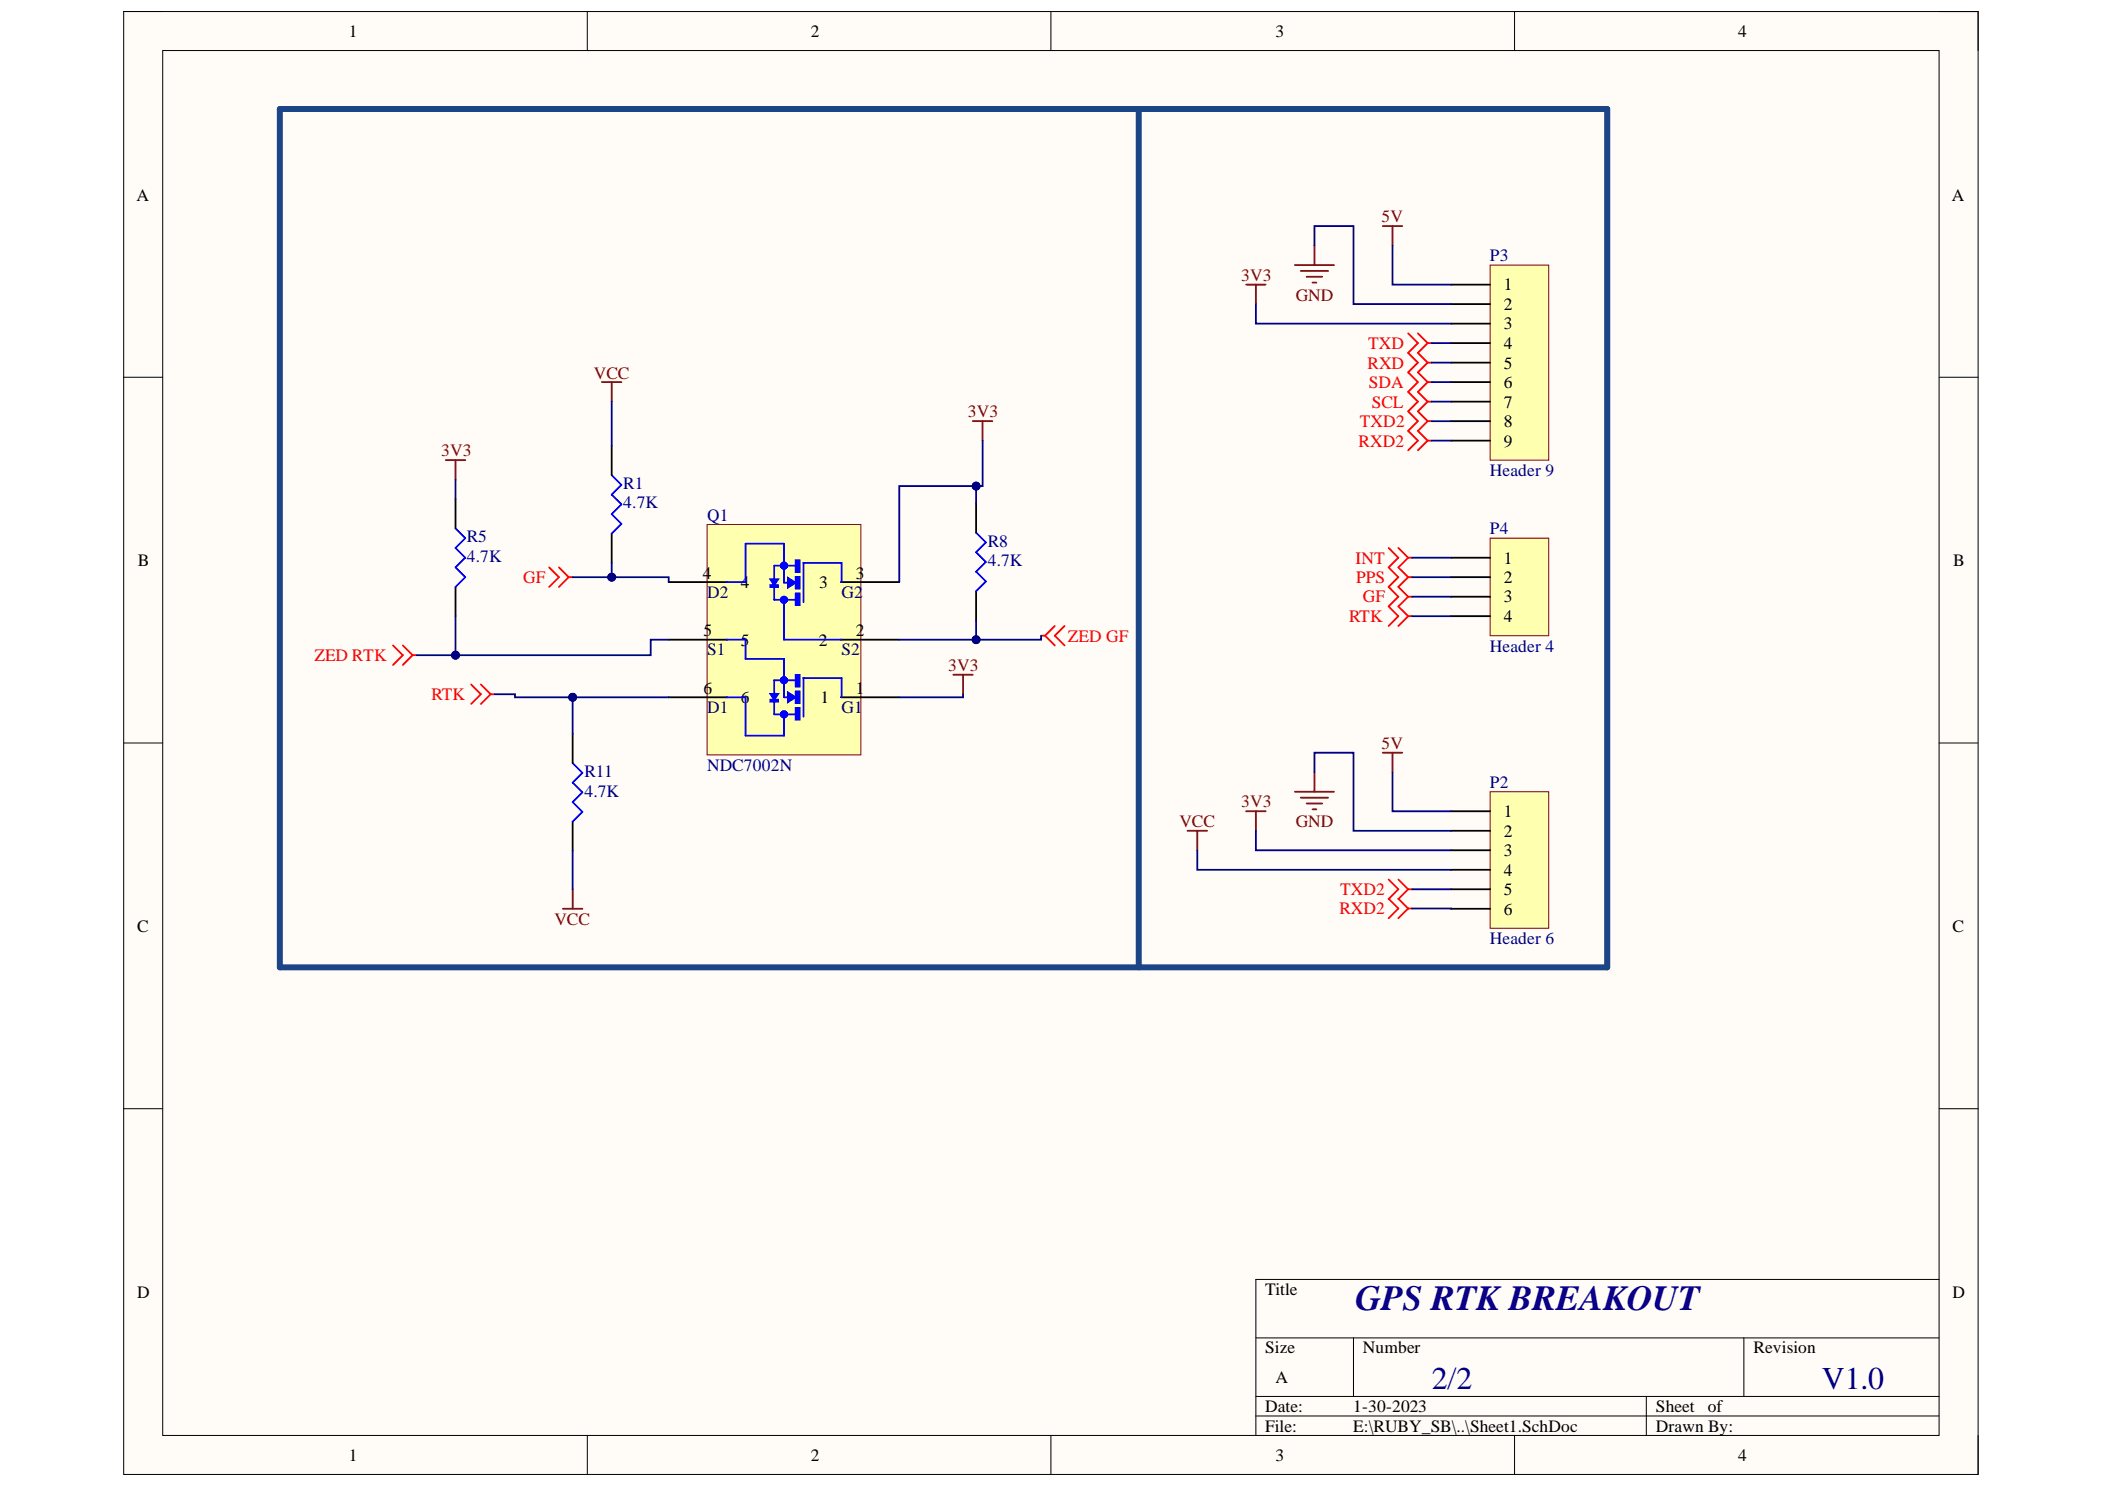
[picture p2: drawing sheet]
<svg xmlns="http://www.w3.org/2000/svg" width="297mm" height="210mm" viewBox="0 0 297 210" stroke-linecap="round" stroke-linejoin="round" font-family="sans-serif">
<path d="M17.5 1.6h261.6v206.4h-261.6z" fill-rule="evenodd" fill="#fffcf8"/>
<path d="M17.5 1.6h261.6v206.4h-261.6z" fill="none" stroke="#000" stroke-width=".14"/>
<path d="M23 7.1h250.6v195.4h-250.6z" fill-rule="evenodd" fill="#fffcf8"/>
<g fill="none" stroke="#000" stroke-width=".14">
<path d="M17.4 1.6h5.6M23 7.1h250.6v195.4h-250.6zM82.9 1.6v5.5M148.3 1.6v5.5M213.7 1.6v5.5M273.6 1.6h5.5v5.5M17.4 53.2h5.6M273.6 53.2h5.5M17.4 104.8h5.6M273.6 104.8h5.5M17.4 156.4h5.6M273.6 156.4h5.5"/>
<path d="M177.2 188.7h96.4M177.2 197h96.4M177.2 199.7h96.4M191 188.7v8.3M232.3 197v5.5M246.1 188.7v8.3M273.6 180.5h-96.4v22M82.9 202.5v5.5M148.3 202.5v5.5M213.7 202.5v5.5M279.1 202.5v5.5"/>
</g>
<path d="M55.5 91.1l1.3 1.3-1.3 1.4M56.8 91.1l1.4 1.3M58.2 92.4l-1.4 1.4M58.2 92.4h.6M146.9 89.7h.6M147.5 89.7l1.3 1.4M148.8 88.3l-1.3 1.4M150.2 88.3l-1.4 1.4 1.4 1.4" fill="none" stroke="#f00" stroke-width=".25"/>
<path d="M99.8 74h21.7v32.5h-21.7z" fill-rule="evenodd" fill="#ffffb0"/>
<path d="M99.8 74h21.7v32.5h-21.7z" fill="none" stroke="#800000" stroke-width=".14"/>
<path d="M112.3 99.9h.5v1.6h-.5z" fill-rule="evenodd" fill="#00f"/>
<path d="M112.3 99.9h.5v1.6h-.5z" fill="none" stroke="#00f" stroke-width=".25"/>
<path d="M112.3 97.5h.5v1.7h-.5z" fill-rule="evenodd" fill="#00f"/>
<path d="M112.3 97.5h.5v1.7h-.5z" fill="none" stroke="#00f" stroke-width=".25"/>
<path d="M112.3 95.2h.5v1.6h-.5z" fill-rule="evenodd" fill="#00f"/>
<path d="M112.3 95.2h.5v1.6h-.5z" fill="none" stroke="#00f" stroke-width=".25"/>
<path d="M108.7 98.7h1.1v.3h-1.1z" fill-rule="evenodd" fill="#00f"/>
<path d="M108.7 98.7h1.1v.3h-1.1zM110.6 95.6v2.8h.6M112.4 96h-3.2v4.8h3.2M113.4 95.6v5.5M110.6 100.8v.3" fill="none" stroke="#00f" stroke-width=".25"/>
<path d="M111.2 97.7l1.1 .7-1.1 .6z" fill="#00f"/>
<path d="M111.2 97.7l1.1 .7-1.1 .6z" fill="none" stroke="#00f" stroke-width=".25"/>
<path d="M108.7 97.9h1.1l-.6 .8z" fill="#00f"/>
<path d="M108.7 97.9h1.1l-.6 .8z" fill="none" stroke="#00f" stroke-width=".25"/>
<g fill="none" stroke="#00f" stroke-width=".84">
<circle cx="110.6" cy="96" r=".14"/>
<circle cx="110.6" cy="100.8" r=".14"/>
</g>
<path d="M112.3 83.7h.5v1.7h-.5z" fill-rule="evenodd" fill="#00f"/>
<path d="M112.3 83.7h.5v1.7h-.5z" fill="none" stroke="#00f" stroke-width=".25"/>
<path d="M112.3 81.4h.5v1.6h-.5z" fill-rule="evenodd" fill="#00f"/>
<path d="M112.3 81.4h.5v1.6h-.5z" fill="none" stroke="#00f" stroke-width=".25"/>
<path d="M112.3 79h.5v1.7h-.5z" fill-rule="evenodd" fill="#00f"/>
<path d="M112.3 79h.5v1.7h-.5z" fill="none" stroke="#00f" stroke-width=".25"/>
<path d="M108.7 82.5h1.1v.3h-1.1z" fill-rule="evenodd" fill="#00f"/>
<path d="M110.6 79.4v2.8h.6M112.4 79.8h-3.2v4.8h3.2M113.4 79.4v5.6M108.7 82.5h1.1v.3h-1.1zM110.6 84.6v.4" fill="none" stroke="#00f" stroke-width=".25"/>
<path d="M111.2 81.5l1.1 .7-1.1 .7z" fill="#00f"/>
<path d="M111.2 81.5l1.1 .7-1.1 .7z" fill="none" stroke="#00f" stroke-width=".25"/>
<path d="M108.7 81.7h1.1l-.6 .8z" fill="#00f"/>
<path d="M64.3 74.5l1.4 1.4-1.4 1.4 1.4 1.4-1.4 1.3 1.4 1.4-1.4 1.4M86.3 67l1.4 1.4-1.4 1.4 1.4 1.3-1.4 1.4 1.4 1.4-1.4 1.4M110.6 79.4v-2.7h-5.4v5.4h-2.7M113.3 79.4h5.5v2.7M137.7 75.1l1.4 1.4-1.4 1.4 1.4 1.4-1.4 1.3 1.4 1.4-1.4 1.4M102.5 98.4h2.7v5.4h5.4v-2.7M102.5 90.2h2.7v2.7h5.4v2.8M108.7 81.7h1.1l-.6 .8zM110.6 84.8v5.4h8.2M113.3 95.7h5.5v2.7M80.8 107.6l1.4 1.4-1.4 1.4 1.4 1.4-1.4 1.3 1.4 1.4-1.4 1.4" fill="none" stroke="#00f" stroke-width=".25"/>
<g fill="none" stroke="#00f" stroke-width=".84">
<circle cx="110.6" cy="79.8" r=".14"/>
<circle cx="110.6" cy="84.6" r=".14"/>
</g>
<g fill="none" stroke="#000" stroke-width=".25">
<path d="M64.3 70.4v4.1M86.3 62.9v4.1M86.3 75.3v4.1M137.7 71v4.1M64.3 82.8v4.1M94.4 82.1h8.2M94.4 90.2h8.2M94.4 98.4h8.2M118.6 82.1h8.3M118.6 90.2h8.3M118.6 98.4h8.3M137.7 83.4v4.1"/>
<path d="M80.8 103.5v4.1M80.8 115.9v4.1"/>
</g>
<path d="M84.9 53.9h2.8M86.3 53.9v2.8M137.3 59.4h2.7M138.7 59.4v2.8M62.9 64.9h2.8M64.3 64.9v2.8M134.5 95.2h2.8M135.9 95.2v2.7M79.4 128.2h2.8M80.8 125.4v2.8" fill="none" stroke="#800000" stroke-width=".25"/>
<path d="M66.5 96.6l1.4 1.3-1.4 1.4M67.9 96.6l1.3 1.3M69.2 97.9l-1.3 1.4M69.2 97.9h.6M77.5 80l1.4 1.4-1.4 1.4M78.9 80l1.4 1.4M80.3 81.4l-1.4 1.4M80.3 81.4h.5" fill="none" stroke="#f00" stroke-width=".25"/>
<path d="M210.3 111.7h8.2v19.2h-8.2z" fill-rule="evenodd" fill="#ffffb0"/>
<path d="M210.3 111.7h8.2v19.2h-8.2z" fill="none" stroke="#800000" stroke-width=".14"/>
<path d="M204.8 114.4h5.5M204.8 117.2h5.5M204.8 119.9h5.5M204.8 122.7h5.5M204.8 125.4h5.5M204.8 128.2h5.5" fill="none" stroke="#000" stroke-width=".25"/>
<path d="M210.3 37.4h8.2v27.5h-8.2z" fill-rule="evenodd" fill="#ffffb0"/>
<path d="M210.3 37.4h8.2v27.5h-8.2z" fill="none" stroke="#800000" stroke-width=".14"/>
<path d="M204.8 40.2h5.5M204.8 42.9h5.5M204.8 45.7h5.5M204.8 48.4h5.5M204.8 51.2h5.5M204.8 53.9h5.5M204.8 56.7h5.5M204.8 59.4h5.5M204.8 62.2h5.5" fill="none" stroke="#000" stroke-width=".25"/>
<g fill="none" stroke="#800000" stroke-width=".25">
<path d="M182.7 37.4h5.5M183.5 38.2h3.9M184.4 39h2.2M185.2 39.9h.6M185.5 34.6v2.8M195.1 31.9h2.8M196.5 31.9v2.7M175.8 40.2h2.8M177.2 40.2v2.7M167.6 117.2h2.7M169 117.2v2.7M175.8 114.4h2.8"/>
<path d="M177.2 114.4v2.8M182.7 111.7h5.5M183.5 112.5h3.9M184.4 113.3h2.2M185.2 114.2h.6M185.5 108.9v2.8M195.1 106.2h2.8M196.5 106.2v2.7"/>
</g>
<g fill="none" stroke="#f00" stroke-width=".25">
<path d="M198.7 47l1.4 1.4-1.4 1.4 1.4 1.4-1.4 1.3 1.4 1.4-1.4 1.4 1.4 1.4-1.4 1.3 1.4 1.4-1.4 1.4 1.4 1.4-1.4 1.3M200.1 47l1.4 1.4M201.5 48.4l-1.4 1.4 1.4 1.4M201.5 48.4h.5M201.5 53.9l-1.4 1.4 1.4 1.4M201.5 51.2l-1.4 1.3 1.4 1.4M201.5 53.9h.5M201.5 56.7l-1.4 1.3 1.4 1.4M201.5 56.7h.5M201.5 51.2h.5M201.5 59.4l-1.4 1.4 1.4 1.4M201.5 59.4h.5"/>
<path d="M201.5 62.2l-1.4 1.3M201.5 62.2h.5M195.9 126.8l1.4 1.4-1.4 1.3M195.9 124.1l1.4 1.3-1.4 1.4M197.3 126.8l1.4 1.4M197.3 124.1l1.4 1.3M198.7 128.2l-1.4 1.3M198.7 128.2h.6M198.7 125.4l-1.4 1.4M198.7 125.4h.6"/>
</g>
<path d="M210.3 75.9h8.2v13.8h-8.2z" fill-rule="evenodd" fill="#ffffb0"/>
<path d="M210.3 75.9h8.2v13.8h-8.2z" fill="none" stroke="#800000" stroke-width=".14"/>
<path d="M204.8 78.7h5.5M204.8 81.4h5.5M204.8 84.2h5.5M204.8 86.9h5.5" fill="none" stroke="#000" stroke-width=".25"/>
<path d="M195.9 77.3l1.4 1.4-1.4 1.3 1.4 1.4-1.4 1.4 1.4 1.4-1.4 1.3 1.4 1.4-1.4 1.4M197.3 77.3l1.4 1.4M198.7 78.7l-1.4 1.3 1.4 1.4M198.7 78.7h.6M198.7 84.2l-1.4 1.3 1.4 1.4M198.7 81.4l-1.4 1.4 1.4 1.4M198.7 84.2h.6M198.7 86.9l-1.4 1.4M198.7 86.9h.6M198.7 81.4h.6" fill="none" stroke="#f00" stroke-width=".25"/>
<path d="M80.8 98.4v5.1M80.8 120v5.4" fill="none" stroke="#000080" stroke-width=".25"/>
<circle cx="80.8" cy="98.4" r=".55" fill="#000080"/>
<circle cx="80.8" cy="98.4" r=".55" fill="none" stroke="#000080" stroke-width=".14"/>
<path d="M137.7 71v-2.4h-10.8v13.5" fill="none" stroke="#000080" stroke-width=".25"/>
<circle cx="137.7" cy="68.6" r=".55" fill="#000080"/>
<circle cx="137.7" cy="68.6" r=".55" fill="none" stroke="#000080" stroke-width=".14"/>
<path d="M137.7 87.5v2.7" fill="none" stroke="#000080" stroke-width=".25"/>
<circle cx="137.7" cy="90.2" r=".55" fill="#000080"/>
<circle cx="137.7" cy="90.2" r=".55" fill="none" stroke="#000080" stroke-width=".14"/>
<path d="M138.7 62.2v6.4h-1" fill="none" stroke="#000080" stroke-width=".25"/>
<circle cx="137.7" cy="68.6" r=".55" fill="#000080"/>
<circle cx="137.7" cy="68.6" r=".55" fill="none" stroke="#000080" stroke-width=".14"/>
<path d="M86.3 79.4v2" fill="none" stroke="#000080" stroke-width=".25"/>
<circle cx="86.3" cy="81.4" r=".55" fill="#000080"/>
<circle cx="86.3" cy="81.4" r=".55" fill="none" stroke="#000080" stroke-width=".14"/>
<path d="M64.3 86.9v5.5h-5.5" fill="none" stroke="#000080" stroke-width=".25"/>
<circle cx="64.3" cy="92.4" r=".55" fill="#000080"/>
<circle cx="64.3" cy="92.4" r=".55" fill="none" stroke="#000080" stroke-width=".14"/>
<path d="M94.4 90.2h-2.6v2.2h-27.5" fill="none" stroke="#000080" stroke-width=".25"/>
<circle cx="64.3" cy="92.4" r=".55" fill="#000080"/>
<circle cx="64.3" cy="92.4" r=".55" fill="none" stroke="#000080" stroke-width=".14"/>
<g fill="none" stroke="#000080" stroke-width=".25">
<path d="M185.5 34.6v-2.7h5.5v11h13.8M196.5 34.6v5.6h8.3M86.3 56.7v6.2M177.2 42.9v2.8h27.6M202 48.4h2.8M202 51.2h2.8M202 53.9h2.8M202 56.7h2.8M202 59.4h2.8M64.3 67.7v2.7M199.3 78.7h5.5M202 62.2h2.8"/>
<path d="M69.8 97.9h2.9v.5h21.7M135.9 97.9v.5h-9M199.3 81.4h5.5M199.3 84.2h5.5M199.3 86.9h5.5M169 119.9v2.8h35.8M177.2 117.2v2.7h27.6M185.5 108.9v-2.7h5.5v11h13.8M196.5 108.9v5.5h8.3M199.3 128.2h5.5M199.3 125.4h5.5"/>
</g>
<circle cx="80.8" cy="98.4" r=".55" fill="#000080"/>
<circle cx="80.8" cy="98.4" r=".55" fill="none" stroke="#000080" stroke-width=".14"/>
<path d="M80.8 81.4h13.6v.7" fill="none" stroke="#000080" stroke-width=".25"/>
<circle cx="86.3" cy="81.4" r=".55" fill="#000080"/>
<circle cx="86.3" cy="81.4" r=".55" fill="none" stroke="#000080" stroke-width=".14"/>
<path d="M146.9 89.7v.5h-20" fill="none" stroke="#000080" stroke-width=".25"/>
<circle cx="137.7" cy="90.2" r=".55" fill="#000080"/>
<circle cx="137.7" cy="90.2" r=".55" fill="none" stroke="#000080" stroke-width=".14"/>
<path d="M39.5 15.4h187.3v121.1h-187.3zM160.7 15.4v121.1" fill="none" stroke="#1c4587" stroke-width=".84"/>
<text font-size="5" fill="#0c0087" x="191.3" y="184.8">GPS RTK BREAKOUT</text>
<g font-size="4.5" fill="#000080">
<text x="202" y="196">2/2</text>
<text x="257.1" y="196">V1.0</text>
</g>
<g font-size="2.4">
<text x="49.2" y="5.2">1</text>
<text x="114.4" y="5.2">2</text>
<text x="180" y="5.2">3</text>
<text x="245.3" y="5.2">4</text>
<text x="19.3" y="28.3">A</text>
<text x="275.4" y="28.3">A</text>
<text x="212.2" y="41">1</text>
<text x="212.2" y="43.8">2</text>
<text x="212.2" y="46.5">3</text>
<text x="212.2" y="49.3">4</text>
<text x="212.2" y="52">5</text>
<text x="212.2" y="54.7">6</text>
<text x="212.2" y="57.5">7</text>
<text x="212.2" y="60.2">8</text>
<text x="212.2" y="63">9</text>
<text x="19.5" y="79.8">B</text>
<text x="99.2" y="81.6">4</text>
<text x="104.5" y="83">4</text>
<text x="115.6" y="83">3</text>
<text x="120.8" y="81.6">3</text>
<text x="212.2" y="79.5">1</text>
<text x="212.2" y="82.3">2</text>
<text x="275.6" y="79.8">B</text>
<text x="99.3" y="89.7">5</text>
<text x="120.8" y="89.7">2</text>
<text x="212.2" y="85">3</text>
<text x="212.2" y="87.8">4</text>
<text x="104.5" y="91.1">5</text>
<text x="115.5" y="91.1">2</text>
<text x="99.3" y="97.8">6</text>
<text x="104.5" y="99.2">6</text>
<text x="115.8" y="99.2">1</text>
<text x="120.8" y="97.8">1</text>
<text x="212.2" y="115.3">1</text>
<text x="212.2" y="118">2</text>
<text x="212.2" y="120.8">3</text>
<text x="212.2" y="123.5">4</text>
<text x="19.4" y="131.5">C</text>
<text x="212.2" y="126.3">5</text>
<text x="212.2" y="129.1">6</text>
<text x="275.5" y="131.5">C</text>
<text x="19.4" y="183.1">D</text>
<text x="178.5" y="182.7">Title</text>
<text x="275.5" y="183.1">D</text>
<text x="178.5" y="190.9">Size</text>
<text x="192.3" y="190.9">Number</text>
<text x="247.5" y="190.9">Revision</text>
<text x="180" y="195.1">A</text>
<text x="178.5" y="199.2">Date:</text>
<text x="178.5" y="202">File:</text>
<text x="191" y="199.2">1-30-2023</text>
<text x="191" y="202">E:\RUBY_SB\..\Sheet1.SchDoc</text>
<text x="233.7" y="199.2">Sheet</text>
<text x="233.7" y="202">Drawn By:</text>
<text x="241" y="199.2">of</text>
<text x="49.2" y="206.1">1</text>
<text x="114.4" y="206.1">2</text>
<text x="180" y="206.1">3</text>
<text x="245.3" y="206.1">4</text>
</g>
<g font-size="2.4" fill="#800000">
<text x="194.9" y="31.3">5V</text>
<text x="175.1" y="39.6">3V3</text>
<text x="182.8" y="42.4">GND</text>
<text x="83.8" y="53.4">VCC</text>
<text x="136.6" y="58.9">3V3</text>
<text x="62.2" y="64.4">3V3</text>
<text x="133.8" y="94.6">3V3</text>
<text x="194.9" y="105.7">5V</text>
<text x="175.1" y="113.9">3V3</text>
<text x="166.4" y="116.7">VCC</text>
<text x="182.8" y="116.7">GND</text>
<text x="78.2" y="130.4">VCC</text>
</g>
<g font-size="2.4" fill="#000080">
<text x="210.2" y="36.8">P3</text>
<text x="88" y="68.9">R1</text>
<text x="88" y="71.7">4.7K</text>
<text x="210.2" y="67.2">Header 9</text>
<text x="65.9" y="76.5">R5</text>
<text x="99.8" y="73.5">Q1</text>
<text x="139.4" y="77.1">R8</text>
<text x="210.2" y="75.4">P4</text>
<text x="65.9" y="79.2">4.7K</text>
<text x="139.4" y="79.8">4.7K</text>
<text x="99.8" y="84.3">D2</text>
<text x="118.7" y="84.3">G2</text>
<text x="99.8" y="92.4">S1</text>
<text x="118.7" y="92.4">S2</text>
<text x="210.2" y="91.9">Header 4</text>
<text x="99.8" y="100.5">D1</text>
<text x="118.7" y="100.5">G1</text>
<text x="82.5" y="109.6">R11</text>
<text x="82.5" y="112.4">4.7K</text>
<text x="99.8" y="108.7">NDC7002N</text>
<text x="210.2" y="111.2">P2</text>
<text x="210.2" y="133.1">Header 6</text>
</g>
<g font-size="2.4" fill="#f00">
<text x="193" y="52">RXD</text>
<text x="193.1" y="49.3">TXD</text>
<text x="193.2" y="54.7">SDA</text>
<text x="193.6" y="57.5">SCL</text>
<text x="191.7" y="63">RXD2</text>
<text x="191.9" y="60.2">TXD2</text>
<text x="73.8" y="82.3">GF</text>
<text x="191.3" y="79.5">INT</text>
<text x="191.4" y="82.3">PPS</text>
<text x="190.4" y="87.8">RTK</text>
<text x="192.3" y="85">GF</text>
<text x="44.4" y="93.3">ZED RTK</text>
<text x="150.7" y="90.6">ZED GF</text>
<text x="60.9" y="98.8">RTK</text>
<text x="189" y="129">RXD2</text>
<text x="189.1" y="126.3">TXD2</text>
</g>
</svg>
